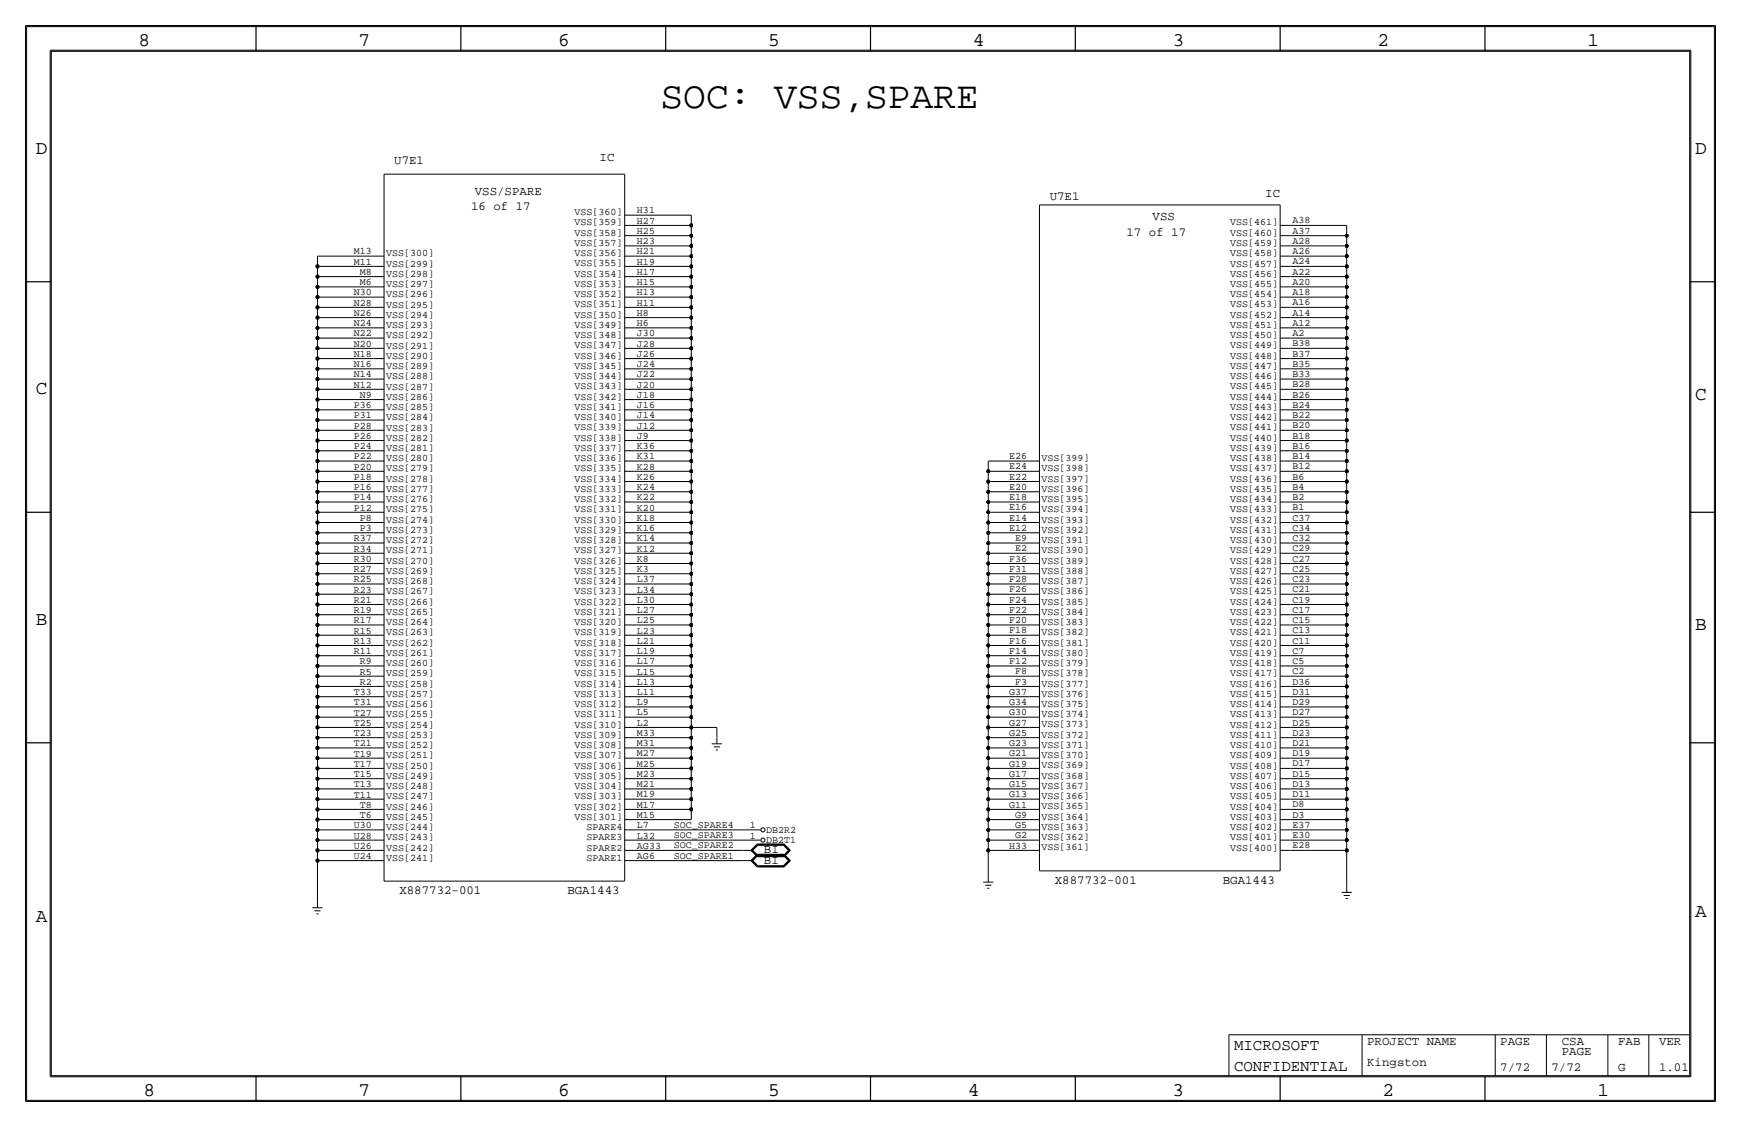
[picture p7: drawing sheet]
<svg xmlns="http://www.w3.org/2000/svg" width="432mm" height="279mm" viewBox="0 0 432 279" stroke-linecap="round" stroke-linejoin="round" font-family="sans-serif">
<!-- layer: Nets -->
<g fill="none" stroke="#000" stroke-width=".25">
<path d="M157.5 53.3h13.9zM157.5 55.9h13.9zM157.5 58.4h13.9zM171.4 53.3v2.6zM171.4 55.9v2.5zM171.4 58.4v2.6zM320 55.9h14zM320 58.4h14zM334 55.9v2.5zM334 58.4v2.6zM78.7 63.5h14zM78.7 63.5v2.5z"/>
<path d="M78.7 66v2.6zM78.7 68.6h14zM78.7 68.6v2.5zM78.7 71.1h14zM78.7 71.1v2.6zM78.7 73.7h14zM78.7 73.7v2.5zM78.7 76.2v2.5zM78.7 78.7h14zM78.7 78.7v2.6zM78.7 66h14zM78.7 76.2h14z"/>
<path d="M157.5 61h13.9zM157.5 63.5h13.9zM157.5 66h13.9zM157.5 68.6h13.9zM157.5 71.1h13.9zM157.5 73.7h13.9zM157.5 76.2h13.9zM157.5 78.7h13.9zM171.4 61v2.5zM171.4 63.5v2.5zM171.4 66v2.6zM171.4 68.6v2.5z"/>
<path d="M171.4 71.1v2.6zM171.4 73.7v2.5zM171.4 76.2v2.5zM171.4 78.7v2.6zM320 61h14zM320 63.5h14zM320 66h14zM320 68.6h14zM320 71.1h14zM320 73.7h14zM320 76.2h14zM320 78.7h14z"/>
<path d="M334 61v2.5zM334 63.5v2.5zM334 66v2.6zM334 68.6v2.5zM334 71.1v2.6zM334 73.7v2.5zM334 76.2v2.5zM334 78.7v2.6zM78.7 81.3h14zM78.7 81.3v2.5zM78.7 83.8h14zM78.7 83.8v2.6z"/>
<path d="M78.7 86.4v2.5zM78.7 88.9h14zM78.7 88.9v2.5zM78.7 91.4h14zM78.7 91.4v2.6zM78.7 94h14zM78.7 94v2.5zM78.7 96.5v2.6zM78.7 99.1h14zM78.7 99.1v2.5zM78.7 86.4h14zM78.7 96.5h14z"/>
<path d="M157.5 81.3h13.9zM157.5 83.8h13.9zM157.5 86.4h13.9zM157.5 88.9h13.9zM157.5 91.4h13.9zM157.5 94h13.9zM157.5 96.5h13.9zM157.5 99.1h13.9zM171.4 81.3v2.5zM171.4 83.8v2.6zM171.4 86.4v2.5zM171.4 88.9v2.5z"/>
<path d="M171.4 91.4v2.6zM171.4 94v2.5zM171.4 96.5v2.6zM171.4 99.1v2.5zM320 81.3h14zM320 83.8h14zM320 86.4h14zM320 88.9h14zM320 91.4h14zM320 94h14zM320 96.5h14zM320 99.1h14z"/>
<path d="M334 81.3v2.5zM334 83.8v2.6zM334 86.4v2.5zM334 88.9v2.5zM334 91.4v2.6zM334 94v2.5zM334 96.5v2.6zM334 99.1v2.5zM78.7 101.6h14zM78.7 101.6v2.5zM78.7 104.1h14zM78.7 104.1v2.6z"/>
<path d="M78.7 106.7v2.5zM78.7 109.2h14zM78.7 109.2v2.6zM78.7 111.8h14zM78.7 111.8v2.5zM78.7 114.3h14zM78.7 114.3v2.5zM78.7 116.8h14zM78.7 116.8v2.6zM78.7 119.4v2.5zM78.7 106.7h14zM78.7 119.4h14z"/>
<path d="M157.5 101.6h13.9zM157.5 104.1h13.9zM157.5 106.7h13.9zM157.5 109.2h13.9zM157.5 111.8h13.9zM157.5 114.3h13.9zM157.5 116.8h13.9zM157.5 119.4h13.9zM171.4 101.6v2.5zM171.4 104.1v2.6zM171.4 106.7v2.5zM171.4 109.2v2.6z"/>
<path d="M171.4 111.8v2.5zM171.4 114.3v2.5zM171.4 116.8v2.6zM171.4 119.4v2.5zM245.1 116.8h10.2zM245.1 114.3h10.2zM245.1 114.3v2.5zM245.1 116.8v2.6zM245.1 119.4h10.2zM245.1 119.4v2.5zM320 101.6h14zM320 104.1h14z"/>
<path d="M320 106.7h14zM320 109.2h14zM320 111.8h14zM320 114.3h14zM320 116.8h14zM320 119.4h14zM334 101.6v2.5zM334 104.1v2.6zM334 106.7v2.5zM334 109.2v2.6zM334 111.8v2.5zM334 114.3v2.5z"/>
<path d="M334 116.8v2.6zM334 119.4v2.5zM78.7 121.9h14zM78.7 121.9v2.6zM78.7 124.5h14zM78.7 124.5v2.5zM78.7 127h14zM78.7 127v2.5zM78.7 129.5v2.6zM78.7 132.1h14zM78.7 132.1v2.5zM78.7 134.6h14z"/>
<path d="M78.7 134.6v2.6zM78.7 137.2v2.5zM78.7 139.7h14zM78.7 139.7v2.5zM78.7 129.5h14zM78.7 137.2h14zM157.5 121.9h13.9zM157.5 124.5h13.9zM157.5 127h13.9zM157.5 129.5h13.9zM157.5 132.1h13.9zM157.5 134.6h13.9z"/>
<path d="M157.5 137.2h13.9zM157.5 139.7h13.9zM171.4 121.9v2.6zM171.4 124.5v2.5zM171.4 127v2.5zM171.4 129.5v2.6zM171.4 132.1v2.5zM171.4 134.6v2.6zM171.4 137.2v2.5zM171.4 139.7v2.5zM245.1 129.5h10.2zM245.1 139.7h10.2z"/>
<path d="M245.1 121.9h10.2zM245.1 121.9v2.6zM245.1 124.5h10.2zM245.1 124.5v2.5zM245.1 127h10.2zM245.1 127v2.5zM245.1 129.5v2.6zM245.1 132.1h10.2zM245.1 132.1v2.5zM245.1 134.6h10.2zM245.1 134.6v2.6zM245.1 137.2h10.2z"/>
<path d="M245.1 137.2v2.5zM245.1 139.7v2.5zM320 121.9h14zM320 124.5h14zM320 127h14zM320 129.5h14zM320 132.1h14zM320 134.6h14zM320 137.2h14zM320 139.7h14zM334 121.9v2.6zM334 124.5v2.5z"/>
<path d="M334 127v2.5zM334 129.5v2.6zM334 132.1v2.5zM334 134.6v2.6zM334 137.2v2.5zM334 139.7v2.5zM78.7 142.2h14zM78.7 142.2v2.6zM78.7 144.8h14zM78.7 144.8v2.5zM78.7 147.3v2.6zM78.7 149.9h14z"/>
<path d="M78.7 149.9v2.5zM78.7 152.4h14zM78.7 152.4v2.5zM78.7 154.9h14zM78.7 154.9v2.6zM78.7 157.5v2.5zM78.7 147.3h14zM78.7 157.5h14zM157.5 142.2h13.9zM157.5 144.8h13.9zM157.5 147.3h13.9zM157.5 149.9h13.9z"/>
<path d="M157.5 152.4h13.9zM157.5 154.9h13.9zM157.5 157.5h13.9zM171.4 142.2v2.6zM171.4 144.8v2.5zM171.4 147.3v2.6zM171.4 149.9v2.5zM171.4 152.4v2.5zM171.4 154.9v2.6zM171.4 157.5v2.5zM245.1 147.3h10.2zM245.1 157.5h10.2z"/>
<path d="M245.1 142.2h10.2zM245.1 142.2v2.6zM245.1 144.8h10.2zM245.1 144.8v2.5zM245.1 147.3v2.6zM245.1 149.9h10.2zM245.1 149.9v2.5zM245.1 152.4h10.2zM245.1 152.4v2.5zM245.1 154.9h10.2zM245.1 154.9v2.6zM245.1 157.5v2.5z"/>
<path d="M320 142.2h14zM320 144.8h14zM320 147.3h14zM320 149.9h14zM320 152.4h14zM320 154.9h14zM320 157.5h14zM334 142.2v2.6zM334 144.8v2.5zM334 147.3v2.6zM334 149.9v2.5zM334 152.4v2.5z"/>
<path d="M334 154.9v2.6zM334 157.5v2.5zM78.7 160h14zM78.7 160v2.6zM78.7 162.6h14zM78.7 162.6v2.5zM78.7 165.1h14zM78.7 165.1v2.5zM78.7 167.6v2.6zM78.7 170.2h14zM78.7 170.2v2.5zM78.7 172.7h14z"/>
<path d="M78.7 172.7v2.6zM78.7 175.3h14zM78.7 175.3v2.5zM78.7 177.8v2.5zM78.7 167.6h14zM78.7 177.8h14zM157.5 160h13.9zM157.5 162.6h13.9zM157.5 165.1h13.9zM157.5 167.6h13.9zM157.5 170.2h13.9zM157.5 172.7h13.9z"/>
<path d="M157.5 175.3h13.9zM157.5 177.8h13.9zM171.4 160v2.6zM171.4 162.6v2.5zM171.4 165.1v2.5zM171.4 167.6v2.6zM171.4 170.2v2.5zM171.4 172.7v2.6zM171.4 175.3v2.5zM171.4 177.8v2.5zM245.1 167.6h10.2zM245.1 177.8h10.2z"/>
<path d="M245.1 160h10.2zM245.1 160v2.6zM245.1 162.6h10.2zM245.1 162.6v2.5zM245.1 165.1h10.2zM245.1 165.1v2.5zM245.1 167.6v2.6zM245.1 170.2h10.2zM245.1 170.2v2.5zM245.1 172.7h10.2zM245.1 172.7v2.6zM245.1 175.3h10.2z"/>
<path d="M245.1 175.3v2.5zM245.1 177.8v2.5zM320 160h14zM320 162.6h14zM320 165.1h14zM320 167.6h14zM320 170.2h14zM320 172.7h14zM320 175.3h14zM320 177.8h14zM334 160v2.6zM334 162.6v2.5z"/>
<path d="M334 165.1v2.5zM334 167.6v2.6zM334 170.2v2.5zM334 172.7v2.6zM334 175.3v2.5zM334 177.8v2.5zM78.7 180.3h14zM78.7 180.3v2.6zM78.7 182.9h14zM78.7 182.9v2.5zM78.7 185.4h14zM78.7 185.4v2.6z"/>
<path d="M78.7 188v2.5zM78.7 190.5h14zM78.7 190.5v2.5zM78.7 193h14zM78.7 193v2.6zM78.7 195.6h14zM78.7 195.6v2.5zM78.7 198.1v2.6zM78.7 188h14zM78.7 198.1h14zM157.5 180.3h13.9zM157.5 182.9h13.9z"/>
<path d="M157.5 185.4h13.9zM157.5 188h13.9zM157.5 190.5h13.9zM157.5 193h13.9zM157.5 195.6h13.9zM157.5 198.1h13.9zM171.4 180.3v2.6zM171.4 180.3h6.4zM171.4 182.9v2.5zM171.4 185.4v2.6zM171.4 188v2.5zM171.4 190.5v2.5z"/>
<path d="M171.4 193v2.6zM171.4 195.6v2.5zM171.4 198.1v2.6zM177.8 180.3v2.6zM245.1 188h10.2zM245.1 198.1h10.2zM245.1 180.3h10.2zM245.1 180.3v2.6zM245.1 182.9h10.2zM245.1 182.9v2.5zM245.1 185.4h10.2zM245.1 185.4v2.6z"/>
<path d="M245.1 188v2.5zM245.1 190.5h10.2zM245.1 190.5v2.5zM245.1 193h10.2zM245.1 193v2.6zM245.1 195.6h10.2zM245.1 195.6v2.5zM245.1 198.1v2.6zM320 180.3h14zM320 182.9h14zM320 185.4h14zM320 188h14z"/>
<path d="M320 190.5h14zM320 193h14zM320 195.6h14zM320 198.1h14zM334 180.3v2.6zM334 182.9v2.5zM334 185.4v2.6zM334 188v2.5zM334 190.5v2.5zM334 193v2.6zM334 195.6v2.5zM334 198.1v2.6z"/>
<path d="M78.7 200.7h14zM78.7 200.7v2.5zM78.7 203.2h14zM78.7 203.2v2.5zM78.7 205.7h14zM78.7 205.7v2.6zM78.7 208.3v2.5zM78.7 210.8h14zM78.7 210.8v2.6zM78.7 213.4h14zM78.7 213.4v10.1zM78.7 208.3h14z"/>
<path d="M157.5 200.7h13.9zM157.5 203.2h13.9zM157.5 213.4h26.6zM157.5 208.3h26.6zM157.5 210.8h26.6zM157.5 205.7h26.6zM171.4 200.7v2.5zM245.1 203.2h10.2zM245.1 205.7h10.2zM245.1 208.3h10.2zM245.1 210.8h10.2zM245.1 200.7h10.2z"/>
<path d="M245.1 200.7v2.5zM245.1 203.2v2.5zM245.1 205.7v2.6zM245.1 208.3v2.5zM245.1 210.8v6.4zM320 208.3h14zM320 200.7h14zM320 203.2h14zM320 205.7h14zM320 210.8h14zM334 200.7v2.5zM334 203.2v2.5z"/>
<path d="M334 205.7v2.6zM334 208.3v2.5zM334 210.8v8.9z"/>
</g>
<g fill="#000" stroke="#000" stroke-width=".25">
<circle cx="171.4" cy="55.9" r=".41"/>
<circle cx="171.4" cy="58.4" r=".41"/>
<circle cx="334" cy="58.4" r=".41"/>
<circle cx="78.7" cy="73.7" r=".41"/>
<circle cx="78.7" cy="78.7" r=".41"/>
<circle cx="78.7" cy="66" r=".41"/>
<circle cx="78.7" cy="76.2" r=".41"/>
<circle cx="78.7" cy="68.6" r=".41"/>
<circle cx="78.7" cy="71.1" r=".41"/>
<circle cx="171.4" cy="68.6" r=".41"/>
<circle cx="171.4" cy="61" r=".41"/>
<circle cx="171.4" cy="63.5" r=".41"/>
<circle cx="171.4" cy="66" r=".41"/>
<circle cx="171.4" cy="76.2" r=".41"/>
<circle cx="171.4" cy="73.7" r=".41"/>
<circle cx="171.4" cy="71.1" r=".41"/>
<circle cx="171.4" cy="78.7" r=".41"/>
<circle cx="334" cy="63.5" r=".41"/>
<circle cx="334" cy="66" r=".41"/>
<circle cx="334" cy="61" r=".41"/>
<circle cx="334" cy="76.2" r=".41"/>
<circle cx="334" cy="73.7" r=".41"/>
<circle cx="334" cy="71.1" r=".41"/>
<circle cx="334" cy="68.6" r=".41"/>
<circle cx="334" cy="78.7" r=".41"/>
<circle cx="78.7" cy="91.4" r=".41"/>
<circle cx="78.7" cy="86.4" r=".41"/>
<circle cx="78.7" cy="81.3" r=".41"/>
<circle cx="78.7" cy="94" r=".41"/>
<circle cx="78.7" cy="83.8" r=".41"/>
<circle cx="78.7" cy="88.9" r=".41"/>
<circle cx="78.7" cy="96.5" r=".41"/>
<circle cx="78.7" cy="99.1" r=".41"/>
<circle cx="171.4" cy="81.3" r=".41"/>
<circle cx="171.4" cy="94" r=".41"/>
<circle cx="171.4" cy="86.4" r=".41"/>
<circle cx="171.4" cy="83.8" r=".41"/>
<circle cx="171.4" cy="96.5" r=".41"/>
<circle cx="171.4" cy="91.4" r=".41"/>
<circle cx="171.4" cy="88.9" r=".41"/>
<circle cx="171.4" cy="99.1" r=".41"/>
<circle cx="334" cy="88.9" r=".41"/>
<circle cx="334" cy="91.4" r=".41"/>
<circle cx="334" cy="96.5" r=".41"/>
<circle cx="334" cy="99.1" r=".41"/>
<circle cx="334" cy="83.8" r=".41"/>
<circle cx="334" cy="86.4" r=".41"/>
<circle cx="334" cy="81.3" r=".41"/>
<circle cx="334" cy="94" r=".41"/>
<circle cx="78.7" cy="116.8" r=".41"/>
<circle cx="78.7" cy="109.2" r=".41"/>
<circle cx="78.7" cy="104.1" r=".41"/>
<circle cx="78.7" cy="101.6" r=".41"/>
<circle cx="78.7" cy="106.7" r=".41"/>
<circle cx="78.7" cy="114.3" r=".41"/>
<circle cx="78.7" cy="111.8" r=".41"/>
<circle cx="78.7" cy="119.4" r=".41"/>
<circle cx="171.4" cy="104.1" r=".41"/>
<circle cx="171.4" cy="101.6" r=".41"/>
<circle cx="171.4" cy="111.8" r=".41"/>
<circle cx="171.4" cy="114.3" r=".41"/>
<circle cx="171.4" cy="106.7" r=".41"/>
<circle cx="171.4" cy="119.4" r=".41"/>
<circle cx="171.4" cy="116.8" r=".41"/>
<circle cx="171.4" cy="109.2" r=".41"/>
<circle cx="245.1" cy="116.8" r=".41"/>
<circle cx="245.1" cy="119.4" r=".41"/>
<circle cx="334" cy="106.7" r=".41"/>
<circle cx="334" cy="116.8" r=".41"/>
<circle cx="334" cy="109.2" r=".41"/>
<circle cx="334" cy="111.8" r=".41"/>
<circle cx="334" cy="114.3" r=".41"/>
<circle cx="334" cy="119.4" r=".41"/>
<circle cx="334" cy="101.6" r=".41"/>
<circle cx="334" cy="104.1" r=".41"/>
<circle cx="78.7" cy="134.6" r=".41"/>
<circle cx="78.7" cy="137.2" r=".41"/>
<circle cx="78.7" cy="132.1" r=".41"/>
<circle cx="78.7" cy="124.5" r=".41"/>
<circle cx="78.7" cy="127" r=".41"/>
<circle cx="78.7" cy="121.9" r=".41"/>
<circle cx="78.7" cy="129.5" r=".41"/>
<circle cx="78.7" cy="139.7" r=".41"/>
<circle cx="171.4" cy="127" r=".41"/>
<circle cx="171.4" cy="134.6" r=".41"/>
<circle cx="171.4" cy="121.9" r=".41"/>
<circle cx="171.4" cy="129.5" r=".41"/>
<circle cx="171.4" cy="137.2" r=".41"/>
<circle cx="171.4" cy="132.1" r=".41"/>
<circle cx="171.4" cy="139.7" r=".41"/>
<circle cx="171.4" cy="124.5" r=".41"/>
<circle cx="245.1" cy="127" r=".41"/>
<circle cx="245.1" cy="121.9" r=".41"/>
<circle cx="245.1" cy="124.5" r=".41"/>
<circle cx="245.1" cy="132.1" r=".41"/>
<circle cx="245.1" cy="134.6" r=".41"/>
<circle cx="245.1" cy="139.7" r=".41"/>
<circle cx="245.1" cy="129.5" r=".41"/>
<circle cx="245.1" cy="137.2" r=".41"/>
<circle cx="334" cy="134.6" r=".41"/>
<circle cx="334" cy="137.2" r=".41"/>
<circle cx="334" cy="121.9" r=".41"/>
<circle cx="334" cy="127" r=".41"/>
<circle cx="334" cy="129.5" r=".41"/>
<circle cx="334" cy="132.1" r=".41"/>
<circle cx="334" cy="139.7" r=".41"/>
<circle cx="334" cy="124.5" r=".41"/>
<circle cx="78.7" cy="142.2" r=".41"/>
<circle cx="78.7" cy="144.8" r=".41"/>
<circle cx="78.7" cy="147.3" r=".41"/>
<circle cx="78.7" cy="149.9" r=".41"/>
<circle cx="78.7" cy="157.5" r=".41"/>
<circle cx="78.7" cy="154.9" r=".41"/>
<circle cx="78.7" cy="152.4" r=".41"/>
<circle cx="171.4" cy="147.3" r=".41"/>
<circle cx="171.4" cy="142.2" r=".41"/>
<circle cx="171.4" cy="157.5" r=".41"/>
<circle cx="171.4" cy="149.9" r=".41"/>
<circle cx="171.4" cy="154.9" r=".41"/>
<circle cx="171.4" cy="144.8" r=".41"/>
<circle cx="171.4" cy="152.4" r=".41"/>
<circle cx="245.1" cy="154.9" r=".41"/>
<circle cx="245.1" cy="147.3" r=".41"/>
<circle cx="245.1" cy="142.2" r=".41"/>
<circle cx="245.1" cy="157.5" r=".41"/>
<circle cx="245.1" cy="144.8" r=".41"/>
<circle cx="245.1" cy="149.9" r=".41"/>
<circle cx="245.1" cy="152.4" r=".41"/>
<circle cx="334" cy="152.4" r=".41"/>
<circle cx="334" cy="142.2" r=".41"/>
<circle cx="334" cy="147.3" r=".41"/>
<circle cx="334" cy="157.5" r=".41"/>
<circle cx="334" cy="149.9" r=".41"/>
<circle cx="334" cy="144.8" r=".41"/>
<circle cx="334" cy="154.9" r=".41"/>
<circle cx="78.7" cy="167.6" r=".41"/>
<circle cx="78.7" cy="165.1" r=".41"/>
<circle cx="78.7" cy="175.3" r=".41"/>
<circle cx="78.7" cy="177.8" r=".41"/>
<circle cx="78.7" cy="162.6" r=".41"/>
<circle cx="78.7" cy="172.7" r=".41"/>
<circle cx="78.7" cy="160" r=".41"/>
<circle cx="78.7" cy="170.2" r=".41"/>
<circle cx="171.4" cy="177.8" r=".41"/>
<circle cx="171.4" cy="167.6" r=".41"/>
<circle cx="171.4" cy="175.3" r=".41"/>
<circle cx="171.4" cy="162.6" r=".41"/>
<circle cx="171.4" cy="165.1" r=".41"/>
<circle cx="171.4" cy="172.7" r=".41"/>
<circle cx="171.4" cy="160" r=".41"/>
<circle cx="171.4" cy="170.2" r=".41"/>
<circle cx="245.1" cy="167.6" r=".41"/>
<circle cx="245.1" cy="177.8" r=".41"/>
<circle cx="245.1" cy="162.6" r=".41"/>
<circle cx="245.1" cy="165.1" r=".41"/>
<circle cx="245.1" cy="170.2" r=".41"/>
<circle cx="245.1" cy="160" r=".41"/>
<circle cx="245.1" cy="175.3" r=".41"/>
<circle cx="245.1" cy="172.7" r=".41"/>
<circle cx="334" cy="162.6" r=".41"/>
<circle cx="334" cy="172.7" r=".41"/>
<circle cx="334" cy="175.3" r=".41"/>
<circle cx="334" cy="177.8" r=".41"/>
<circle cx="334" cy="160" r=".41"/>
<circle cx="334" cy="165.1" r=".41"/>
<circle cx="334" cy="170.2" r=".41"/>
<circle cx="334" cy="167.6" r=".41"/>
<circle cx="78.7" cy="185.4" r=".41"/>
<circle cx="78.7" cy="182.9" r=".41"/>
<circle cx="78.7" cy="195.6" r=".41"/>
<circle cx="78.7" cy="188" r=".41"/>
<circle cx="78.7" cy="198.1" r=".41"/>
<circle cx="78.7" cy="193" r=".41"/>
<circle cx="78.7" cy="190.5" r=".41"/>
<circle cx="78.7" cy="180.3" r=".41"/>
<circle cx="171.4" cy="190.5" r=".41"/>
<circle cx="171.4" cy="182.9" r=".41"/>
<circle cx="171.4" cy="193" r=".41"/>
<circle cx="171.4" cy="180.3" r=".41"/>
<circle cx="171.4" cy="195.6" r=".41"/>
<circle cx="171.4" cy="185.4" r=".41"/>
<circle cx="171.4" cy="188" r=".41"/>
<circle cx="171.4" cy="198.1" r=".41"/>
<circle cx="245.1" cy="190.5" r=".41"/>
<circle cx="245.1" cy="188" r=".41"/>
<circle cx="245.1" cy="195.6" r=".41"/>
<circle cx="245.1" cy="198.1" r=".41"/>
<circle cx="245.1" cy="180.3" r=".41"/>
<circle cx="245.1" cy="193" r=".41"/>
<circle cx="245.1" cy="182.9" r=".41"/>
<circle cx="245.1" cy="185.4" r=".41"/>
<circle cx="334" cy="185.4" r=".41"/>
<circle cx="334" cy="180.3" r=".41"/>
<circle cx="334" cy="182.9" r=".41"/>
<circle cx="334" cy="198.1" r=".41"/>
<circle cx="334" cy="195.6" r=".41"/>
<circle cx="334" cy="188" r=".41"/>
<circle cx="334" cy="190.5" r=".41"/>
<circle cx="334" cy="193" r=".41"/>
<circle cx="78.7" cy="200.7" r=".41"/>
<circle cx="78.7" cy="213.4" r=".41"/>
<circle cx="78.7" cy="203.2" r=".41"/>
<circle cx="78.7" cy="208.3" r=".41"/>
<circle cx="78.7" cy="205.7" r=".41"/>
<circle cx="78.7" cy="210.8" r=".41"/>
<circle cx="171.4" cy="200.7" r=".41"/>
<circle cx="245.1" cy="203.2" r=".41"/>
<circle cx="245.1" cy="200.7" r=".41"/>
<circle cx="245.1" cy="208.3" r=".41"/>
<circle cx="245.1" cy="210.8" r=".41"/>
<circle cx="245.1" cy="205.7" r=".41"/>
<circle cx="334" cy="203.2" r=".41"/>
<circle cx="334" cy="210.8" r=".41"/>
<circle cx="334" cy="200.7" r=".41"/>
<circle cx="334" cy="208.3" r=".41"/>
<circle cx="334" cy="205.7" r=".41"/>
</g>
<!-- layer: Components -->
<g fill="none" stroke="#000" stroke-width=".25">
<path d="M95.2 43.2h59.7zM95.2 43.2v175.2zM154.9 43.2v175.2zM154.9 53.3h2.6zM154.9 55.9h2.6zM154.9 58.4h2.6zM257.8 50.8v165.1zM257.8 50.8h59.7zM317.5 50.8v165.1zM317.5 55.9h2.5zM317.5 58.4h2.5zM92.7 63.5h2.6z"/>
<path d="M92.7 66h2.6zM92.7 68.6h2.6zM92.7 71.1h2.6zM92.7 73.7h2.6zM92.7 76.2h2.6zM92.7 78.7h2.6zM154.9 61h2.6zM154.9 63.5h2.6zM154.9 66h2.6zM154.9 68.6h2.6zM154.9 71.1h2.6zM154.9 73.7h2.6z"/>
<path d="M154.9 76.2h2.6zM154.9 78.7h2.6zM317.5 68.6h2.5zM317.5 71.1h2.5zM317.5 73.7h2.5zM317.5 76.2h2.5zM317.5 78.7h2.5zM317.5 61h2.5zM317.5 63.5h2.5zM317.5 66h2.5zM92.7 81.3h2.6zM92.7 83.8h2.6z"/>
<path d="M92.7 86.4h2.6zM92.7 88.9h2.6zM92.7 91.4h2.6zM92.7 94h2.6zM92.7 96.5h2.6zM92.7 99.1h2.6zM154.9 81.3h2.6zM154.9 83.8h2.6zM154.9 86.4h2.6zM154.9 88.9h2.6zM154.9 91.4h2.6zM154.9 94h2.6z"/>
<path d="M154.9 96.5h2.6zM154.9 99.1h2.6zM317.5 81.3h2.5zM317.5 83.8h2.5zM317.5 86.4h2.5zM317.5 88.9h2.5zM317.5 91.4h2.5zM317.5 94h2.5zM317.5 96.5h2.5zM317.5 99.1h2.5zM92.7 101.6h2.6zM92.7 104.1h2.6z"/>
<path d="M92.7 106.7h2.6zM92.7 109.2h2.6zM92.7 111.8h2.6zM92.7 114.3h2.6zM92.7 116.8h2.6zM92.7 119.4h2.6zM154.9 101.6h2.6zM154.9 104.1h2.6zM154.9 106.7h2.6zM154.9 109.2h2.6zM154.9 111.8h2.6zM154.9 114.3h2.6z"/>
<path d="M154.9 116.8h2.6zM154.9 119.4h2.6zM255.3 114.3h2.5zM255.3 116.8h2.5zM255.3 119.4h2.5zM317.5 101.6h2.5zM317.5 104.1h2.5zM317.5 106.7h2.5zM317.5 109.2h2.5zM317.5 111.8h2.5zM317.5 114.3h2.5zM317.5 116.8h2.5z"/>
<path d="M317.5 119.4h2.5zM92.7 121.9h2.6zM92.7 124.5h2.6zM92.7 127h2.6zM92.7 129.5h2.6zM92.7 132.1h2.6zM92.7 134.6h2.6zM92.7 137.2h2.6zM92.7 139.7h2.6zM154.9 121.9h2.6zM154.9 124.5h2.6zM154.9 127h2.6z"/>
<path d="M154.9 129.5h2.6zM154.9 132.1h2.6zM154.9 134.6h2.6zM154.9 137.2h2.6zM154.9 139.7h2.6zM255.3 121.9h2.5zM255.3 124.5h2.5zM255.3 127h2.5zM255.3 129.5h2.5zM255.3 132.1h2.5zM255.3 134.6h2.5zM255.3 137.2h2.5z"/>
<path d="M255.3 139.7h2.5zM317.5 121.9h2.5zM317.5 124.5h2.5zM317.5 127h2.5zM317.5 129.5h2.5zM317.5 132.1h2.5zM317.5 134.6h2.5zM317.5 137.2h2.5zM317.5 139.7h2.5zM92.7 142.2h2.6zM92.7 144.8h2.6zM92.7 147.3h2.6z"/>
<path d="M92.7 149.9h2.6zM92.7 152.4h2.6zM92.7 154.9h2.6zM92.7 157.5h2.6zM154.9 142.2h2.6zM154.9 144.8h2.6zM154.9 147.3h2.6zM154.9 149.9h2.6zM154.9 152.4h2.6zM154.9 154.9h2.6zM154.9 157.5h2.6zM255.3 142.2h2.5z"/>
<path d="M255.3 144.8h2.5zM255.3 147.3h2.5zM255.3 149.9h2.5zM255.3 152.4h2.5zM255.3 154.9h2.5zM255.3 157.5h2.5zM317.5 142.2h2.5zM317.5 144.8h2.5zM317.5 147.3h2.5zM317.5 149.9h2.5zM317.5 152.4h2.5zM317.5 154.9h2.5z"/>
<path d="M317.5 157.5h2.5zM92.7 160h2.6zM92.7 162.6h2.6zM92.7 165.1h2.6zM92.7 167.6h2.6zM92.7 170.2h2.6zM92.7 172.7h2.6zM92.7 175.3h2.6zM92.7 177.8h2.6zM154.9 160h2.6zM154.9 162.6h2.6zM154.9 165.1h2.6z"/>
<path d="M154.9 167.6h2.6zM154.9 170.2h2.6zM154.9 172.7h2.6zM154.9 175.3h2.6zM154.9 177.8h2.6zM255.3 160h2.5zM255.3 162.6h2.5zM255.3 165.1h2.5zM255.3 167.6h2.5zM255.3 170.2h2.5zM255.3 172.7h2.5zM255.3 175.3h2.5z"/>
<path d="M255.3 177.8h2.5zM317.5 160h2.5zM317.5 162.6h2.5zM317.5 165.1h2.5zM317.5 167.6h2.5zM317.5 170.2h2.5zM317.5 172.7h2.5zM317.5 175.3h2.5zM317.5 177.8h2.5zM92.7 180.3h2.6zM92.7 182.9h2.6zM92.7 185.4h2.6z"/>
<path d="M92.7 188h2.6zM92.7 190.5h2.6zM92.7 193h2.6zM92.7 195.6h2.6zM92.7 198.1h2.6zM154.9 180.3h2.6zM154.9 182.9h2.6zM154.9 185.4h2.6zM154.9 188h2.6zM154.9 190.5h2.6zM154.9 193h2.6zM154.9 195.6h2.6z"/>
<path d="M154.9 198.1h2.6zM176.5 184.4h2.6zM177 185.2h1.6zM177.5 185.9h.6zM177.8 182.9v1.5zM255.3 180.3h2.5zM255.3 182.9h2.5zM255.3 185.4h2.5zM255.3 188h2.5zM255.3 190.5h2.5zM255.3 193h2.5zM255.3 195.6h2.5z"/>
<path d="M255.3 198.1h2.5zM317.5 180.3h2.5zM317.5 182.9h2.5zM317.5 185.4h2.5zM317.5 188h2.5zM317.5 190.5h2.5zM317.5 193h2.5zM317.5 195.6h2.5zM317.5 198.1h2.5zM92.7 200.7h2.6zM92.7 203.2h2.6zM92.7 205.7h2.6z"/>
<path d="M92.7 208.3h2.6zM92.7 210.8h2.6zM92.7 213.4h2.6zM95.2 218.4h59.7zM154.9 200.7h2.6zM154.9 203.2h2.6zM154.9 205.7h2.6zM154.9 208.3h2.6zM154.9 213.4h2.6zM154.9 210.8h2.6zM184.1 208.3h4.6zM184.1 205.7h4.6z"/>
<path d="M184.1 210.8h2.6zM184.1 213.4h2.6zM186.2 210.8l1.6 1.6zM186.2 213.4l1.6 1.5zM186.2 210.8l1.6-1.6zM186.2 213.4l1.6-1.6zM186.4 210.8l1.5 1.5zM186.4 213.4l1.5 1.4zM186.4 210.8l1.5-1.5zM186.4 213.4l1.5-1.5zM186.5 210.8l1.4-1.4zM186.5 213.4l1.4-1.4z"/>
<path d="M186.5 210.8l1.4 1.4zM186.5 213.4l1.4 1.3zM186.7 210.8l1.3 1.3zM186.7 213.4l1.3 1.2zM186.7 210.8l1.3-1.3zM186.7 213.4l1.3-1.3zM187.8 212.4h6.7zM187.8 214.9h6.7zM187.8 209.2h6.7zM187.8 211.8h6.7zM187.9 212.3h6.5zM187.9 214.8h6.5z"/>
<path d="M187.9 209.3h6.5zM187.9 211.9h6.5zM187.9 209.4h6.5zM187.9 212h6.5zM187.9 212.2h6.5zM187.9 214.7h6.5zM188 212.1h6.3zM188 209.5h6.3zM188 214.6h6.3zM194.3 212.1l1.3-1.3zM194.3 214.6l1.3-1.2zM194.3 209.5l1.3 1.3z"/>
<path d="M194.3 212.1l1.3 1.3zM194.4 212.2l1.3-1.4zM194.4 214.7l1.3-1.3zM194.4 209.4l1.3 1.4zM194.4 212l1.3 1.4zM194.4 212.3l1.5-1.5zM194.4 214.8l1.5-1.4zM194.4 209.3l1.5 1.5zM194.4 211.9l1.5 1.5zM194.5 209.2l1.5 1.6zM194.5 211.8l1.5 1.6zM194.5 212.4l1.5-1.6z"/>
<path d="M194.5 214.9l1.5-1.5zM243.8 218.7h2.6zM244.3 219.5h1.6zM245.1 217.2v1.5zM255.3 200.7h2.5zM255.3 203.2h2.5zM255.3 205.7h2.5zM255.3 208.3h2.5zM255.3 210.8h2.5zM257.8 215.9h59.7zM317.5 200.7h2.5zM317.5 203.2h2.5z"/>
<path d="M317.5 205.7h2.5zM317.5 208.3h2.5zM317.5 210.8h2.5zM334 219.7v1.5zM77.5 225h2.5zM78 225.8h1.5zM78.5 226.6h.5zM78.7 223.5v1.5zM244.9 220.2h.5zM332.7 221.2h2.6zM333.2 222h1.6zM333.8 222.8h.5z"/>
<circle cx="189.2" cy="208.3" r=".51"/>
<circle cx="189.2" cy="205.7" r=".51"/>
</g>
<!-- layer: Page Border and Title Block -->
<g fill="none" stroke="#000" stroke-width=".3">
<path d="M6.4 6.3h419.1zM6.4 6.3v266.7zM12.7 12.7h406.4zM12.7 12.7v254zM63.5 6.3v6.4zM114.3 6.3v6.4zM165.1 6.3v6.4zM215.9 6.3v6.4zM266.7 6.3v6.4zM317.5 6.3v6.4zM368.3 6.3v6.4zM419.1 12.7v254z"/>
<path d="M425.5 6.3v266.7zM6.4 69.8h6.3zM419.1 69.8h6.4zM6.4 127h6.3zM419.1 127h6.4zM6.4 184.1h6.3zM419.1 184.1h6.4zM6.4 273h419.1zM12.7 266.7h406.4zM63.5 266.7v6.3zM114.3 266.7v6.3zM165.1 266.7v6.3z"/>
<path d="M215.9 266.7v6.3zM266.7 266.7v6.3zM317.5 266.7v6.3zM368.3 266.7v6.3z"/>
</g>
<g fill="none" stroke="#000" stroke-width=".25">
<path d="M6.6 6.6h418.6zM6.6 6.6v266.2zM12.4 12.4v254.6zM12.4 12.4h407zM419.4 12.4v254.6zM425.2 6.6v266.2zM304.8 256.5v10.2zM304.8 256.5h114.3zM337.8 256.5v10.2zM370.8 256.5v10.2zM383.5 256.5v10.2zM398.8 256.5v10.2z"/>
<path d="M408.9 256.5v10.2zM6.6 272.8h418.6zM12.4 267h407z"/>
</g>
<text font-size="9.4" x="163.8" y="26.7">SOC: VSS,SPARE</text>
<g font-size="4.8">
<text x="34.3" y="11.4">8</text>
<text x="88.9" y="11.4">7</text>
<text x="138.5" y="11.4">6</text>
<text x="190.5" y="11.4">5</text>
<text x="241.3" y="11.4">4</text>
<text x="290.8" y="11.4">3</text>
<text x="341.6" y="11.4">2</text>
<text x="393.7" y="11.4">1</text>
<text x="8.9" y="38.1">D</text>
<text x="420.4" y="38.1">D</text>
<text x="8.9" y="97.8">C</text>
<text x="420.4" y="99.1">C</text>
<text x="8.9" y="154.9">B</text>
<text x="420.4" y="156.2">B</text>
<text x="420.4" y="227.3">A</text>
<text x="8.9" y="228.6">A</text>
<text x="35.6" y="271.8">8</text>
<text x="88.9" y="271.8">7</text>
<text x="138.4" y="271.8">6</text>
<text x="190.5" y="271.8">5</text>
<text x="240" y="271.8">4</text>
<text x="290.8" y="271.8">3</text>
<text x="342.9" y="271.8">2</text>
<text x="396.2" y="271.8">1</text>
</g>
<g font-size="3.9">
<text x="306.1" y="260.4">MICROSOFT</text>
<text x="306.1" y="265.4">CONFIDENTIAL</text>
</g>
<g font-size="3.1">
<text x="97.8" y="40.6">U7E1</text>
<text x="148.7" y="40">IC</text>
<text x="116.8" y="52.1">16 of 17</text>
<text x="117.8" y="48.3">VSS/SPARE</text>
<text x="260.3" y="49.5">U7E1</text>
<text x="313.8" y="48.9">IC</text>
<text x="279.4" y="58.4">17 of 17</text>
<text x="285.9" y="54.6">VSS</text>
<text x="189.5" y="211.6">BI</text>
<text x="189.5" y="214.1">BI</text>
<text x="99.1" y="221.6">X887732-001</text>
<text x="140.7" y="221.6">BGA1443</text>
<text x="261.6" y="219.1">X887732-001</text>
<text x="303.3" y="219.1">BGA1443</text>
<text x="339.1" y="259.1">PROJECT NAME</text>
<text x="372.1" y="259.1">PAGE</text>
<text x="387.4" y="259.1">CSA</text>
<text x="387.4" y="261.6">PAGE</text>
<text x="401.3" y="259.1">FAB</text>
<text x="411.5" y="259.1">VER</text>
<text x="339.1" y="264.2">Kingston</text>
<text x="372.1" y="265.4">7/72</text>
<text x="384.8" y="265.4">7/72</text>
<text x="401.3" y="265.4">G</text>
<text x="411.5" y="265.4">1.01</text>
</g>
<g font-size="2.5">
<text x="142.5" y="53.3">VSS[360]</text>
<text x="158" y="52.9">H31</text>
<text x="142.5" y="55.9">VSS[359]</text>
<text x="142.5" y="58.4">VSS[358]</text>
<text x="158" y="55.4">H27</text>
<text x="158" y="58">H25</text>
<text x="305.1" y="55.9">VSS[461]</text>
<text x="305.1" y="58.5">VSS[460]</text>
<text x="320.5" y="55.4">A38</text>
<text x="320.5" y="57.9">A37</text>
<text x="87.7" y="63.1">M13</text>
<text x="87.7" y="65.6">M11</text>
<text x="95.8" y="63.5">VSS[300]</text>
<text x="142.5" y="61">VSS[357]</text>
<text x="142.5" y="63.5">VSS[356]</text>
<text x="158" y="60.5">H23</text>
<text x="158" y="63.1">H21</text>
<text x="158" y="65.6">H19</text>
<text x="305.1" y="61">VSS[459]</text>
<text x="305.1" y="63.6">VSS[458]</text>
<text x="320.5" y="60.5">A28</text>
<text x="320.5" y="63">A26</text>
<text x="320.5" y="65.5">A24</text>
<text x="89.2" y="68.2">M8</text>
<text x="89.2" y="70.7">M6</text>
<text x="95.8" y="66.1">VSS[299]</text>
<text x="95.8" y="68.6">VSS[298]</text>
<text x="95.8" y="71.2">VSS[297]</text>
<text x="142.5" y="66">VSS[355]</text>
<text x="142.5" y="68.6">VSS[354]</text>
<text x="142.5" y="71.1">VSS[353]</text>
<text x="158" y="68.1">H17</text>
<text x="158" y="70.7">H15</text>
<text x="305.1" y="68.6">VSS[456]</text>
<text x="305.1" y="71.1">VSS[455]</text>
<text x="305.1" y="66.1">VSS[457]</text>
<text x="320.5" y="68.1">A22</text>
<text x="320.5" y="70.6">A20</text>
<text x="87.7" y="73.3">N30</text>
<text x="87.7" y="75.8">N28</text>
<text x="95.8" y="73.7">VSS[296]</text>
<text x="95.8" y="76.2">VSS[295]</text>
<text x="142.5" y="73.7">VSS[352]</text>
<text x="142.5" y="76.2">VSS[351]</text>
<text x="158" y="73.2">H13</text>
<text x="158" y="75.8">H11</text>
<text x="305.1" y="73.7">VSS[454]</text>
<text x="305.1" y="76.2">VSS[453]</text>
<text x="320.5" y="73.2">A18</text>
<text x="320.5" y="75.7">A16</text>
<text x="87.7" y="78.3">N26</text>
<text x="87.7" y="80.9">N24</text>
<text x="87.7" y="83.4">N22</text>
<text x="95.8" y="78.8">VSS[294]</text>
<text x="95.8" y="81.3">VSS[293]</text>
<text x="95.8" y="83.9">VSS[292]</text>
<text x="142.5" y="78.7">VSS[350]</text>
<text x="142.5" y="81.3">VSS[349]</text>
<text x="142.5" y="83.8">VSS[348]</text>
<text x="158" y="78.3">H8</text>
<text x="158" y="80.8">H6</text>
<text x="158" y="83.4">J30</text>
<text x="305.1" y="78.8">VSS[452]</text>
<text x="305.1" y="81.3">VSS[451]</text>
<text x="305.1" y="83.8">VSS[450]</text>
<text x="320.5" y="78.2">A14</text>
<text x="320.5" y="80.8">A12</text>
<text x="320.5" y="83.3">A2</text>
<text x="87.7" y="86">N20</text>
<text x="87.7" y="88.5">N18</text>
<text x="95.8" y="86.4">VSS[291]</text>
<text x="95.8" y="88.9">VSS[290]</text>
<text x="142.5" y="86.4">VSS[347]</text>
<text x="142.5" y="88.9">VSS[346]</text>
<text x="158" y="85.9">J28</text>
<text x="158" y="88.5">J26</text>
<text x="305.1" y="86.4">VSS[449]</text>
<text x="305.1" y="88.9">VSS[448]</text>
<text x="320.5" y="85.9">B38</text>
<text x="320.5" y="88.4">B37</text>
<text x="87.7" y="91">N16</text>
<text x="87.7" y="93.6">N14</text>
<text x="95.8" y="91.5">VSS[289]</text>
<text x="95.8" y="94">VSS[288]</text>
<text x="142.5" y="91.4">VSS[345]</text>
<text x="142.5" y="94">VSS[344]</text>
<text x="158" y="91">J24</text>
<text x="158" y="93.5">J22</text>
<text x="305.1" y="91.5">VSS[447]</text>
<text x="305.1" y="94">VSS[446]</text>
<text x="320.5" y="90.9">B35</text>
<text x="320.5" y="93.5">B33</text>
<text x="87.7" y="96.1">N12</text>
<text x="87.7" y="101.2">P36</text>
<text x="89.2" y="98.7">N9</text>
<text x="95.8" y="96.6">VSS[287]</text>
<text x="95.8" y="99.1">VSS[286]</text>
<text x="95.8" y="101.6">VSS[285]</text>
<text x="142.5" y="96.5">VSS[343]</text>
<text x="142.5" y="99.1">VSS[342]</text>
<text x="142.5" y="101.6">VSS[341]</text>
<text x="158" y="96.1">J20</text>
<text x="158" y="98.6">J18</text>
<text x="158" y="101.2">J16</text>
<text x="305.1" y="96.5">VSS[445]</text>
<text x="305.1" y="99.1">VSS[444]</text>
<text x="305.1" y="101.6">VSS[443]</text>
<text x="320.5" y="96">B28</text>
<text x="320.5" y="98.6">B26</text>
<text x="320.5" y="101.1">B24</text>
<text x="87.7" y="103.7">P31</text>
<text x="87.7" y="106.3">P28</text>
<text x="95.8" y="104.2">VSS[284]</text>
<text x="95.8" y="106.7">VSS[283]</text>
<text x="142.5" y="104.2">VSS[340]</text>
<text x="142.5" y="106.7">VSS[339]</text>
<text x="158" y="103.7">J14</text>
<text x="158" y="106.2">J12</text>
<text x="305.1" y="104.2">VSS[442]</text>
<text x="305.1" y="106.7">VSS[441]</text>
<text x="320.5" y="103.6">B22</text>
<text x="320.5" y="106.2">B20</text>
<text x="87.7" y="108.8">P26</text>
<text x="87.7" y="111.4">P24</text>
<text x="87.7" y="113.9">P22</text>
<text x="95.8" y="109.3">VSS[282]</text>
<text x="95.8" y="111.8">VSS[281]</text>
<text x="142.5" y="109.2">VSS[338]</text>
<text x="142.5" y="111.8">VSS[337]</text>
<text x="158" y="108.8">J9</text>
<text x="158" y="111.3">K36</text>
<text x="158" y="113.9">K31</text>
<text x="250.3" y="113.8">E26</text>
<text x="305.1" y="109.3">VSS[440]</text>
<text x="305.1" y="111.8">VSS[439]</text>
<text x="320.5" y="108.7">B18</text>
<text x="320.5" y="111.3">B16</text>
<text x="320.5" y="113.8">B14</text>
<text x="87.7" y="116.4">P20</text>
<text x="87.7" y="119">P18</text>
<text x="95.8" y="114.3">VSS[280]</text>
<text x="95.8" y="116.9">VSS[279]</text>
<text x="95.8" y="119.4">VSS[278]</text>
<text x="142.5" y="114.3">VSS[336]</text>
<text x="142.5" y="116.9">VSS[335]</text>
<text x="142.5" y="119.4">VSS[334]</text>
<text x="158" y="116.4">K28</text>
<text x="158" y="118.9">K26</text>
<text x="250.3" y="116.4">E24</text>
<text x="250.3" y="118.9">E22</text>
<text x="258.3" y="114.3">VSS[399]</text>
<text x="258.3" y="116.8">VSS[398]</text>
<text x="258.3" y="119.4">VSS[397]</text>
<text x="305.1" y="114.3">VSS[438]</text>
<text x="305.1" y="116.9">VSS[437]</text>
<text x="305.1" y="119.4">VSS[436]</text>
<text x="320.5" y="116.3">B12</text>
<text x="320.5" y="118.9">B6</text>
<text x="87.7" y="121.5">P16</text>
<text x="87.7" y="124.1">P14</text>
<text x="95.8" y="122">VSS[277]</text>
<text x="95.8" y="124.5">VSS[276]</text>
<text x="142.5" y="121.9">VSS[333]</text>
<text x="142.5" y="124.5">VSS[332]</text>
<text x="158" y="121.5">K24</text>
<text x="158" y="124">K22</text>
<text x="250.3" y="121.5">E20</text>
<text x="250.3" y="124">E18</text>
<text x="258.3" y="121.9">VSS[396]</text>
<text x="258.3" y="124.5">VSS[395]</text>
<text x="305.1" y="122">VSS[435]</text>
<text x="305.1" y="124.5">VSS[434]</text>
<text x="320.5" y="121.4">B4</text>
<text x="320.5" y="124">B2</text>
<text x="87.7" y="126.6">P12</text>
<text x="89.2" y="129.1">P8</text>
<text x="89.2" y="131.7">P3</text>
<text x="95.8" y="127.1">VSS[275]</text>
<text x="95.8" y="129.6">VSS[274]</text>
<text x="142.5" y="127">VSS[331]</text>
<text x="142.5" y="129.6">VSS[330]</text>
<text x="158" y="126.6">K20</text>
<text x="158" y="129.1">K18</text>
<text x="158" y="131.7">K16</text>
<text x="250.3" y="126.5">E16</text>
<text x="250.3" y="129.1">E14</text>
<text x="250.3" y="131.6">E12</text>
<text x="258.3" y="127">VSS[394]</text>
<text x="258.3" y="129.5">VSS[393]</text>
<text x="305.1" y="127">VSS[433]</text>
<text x="305.1" y="129.6">VSS[432]</text>
<text x="320.5" y="126.5">B1</text>
<text x="320.5" y="129.1">C37</text>
<text x="320.5" y="131.6">C34</text>
<text x="87.7" y="134.2">R37</text>
<text x="87.7" y="136.8">R34</text>
<text x="95.8" y="132.1">VSS[273]</text>
<text x="95.8" y="134.7">VSS[272]</text>
<text x="95.8" y="137.2">VSS[271]</text>
<text x="142.5" y="132.1">VSS[329]</text>
<text x="142.5" y="134.6">VSS[328]</text>
<text x="142.5" y="137.2">VSS[327]</text>
<text x="158" y="134.2">K14</text>
<text x="158" y="136.7">K12</text>
<text x="251.8" y="134.2">E9</text>
<text x="251.8" y="136.7">E2</text>
<text x="258.3" y="132.1">VSS[392]</text>
<text x="258.3" y="134.6">VSS[391]</text>
<text x="258.3" y="137.2">VSS[390]</text>
<text x="305.1" y="132.1">VSS[431]</text>
<text x="305.1" y="134.7">VSS[430]</text>
<text x="305.1" y="137.2">VSS[429]</text>
<text x="320.5" y="134.1">C32</text>
<text x="320.5" y="136.7">C29</text>
<text x="87.7" y="139.3">R30</text>
<text x="87.7" y="141.8">R27</text>
<text x="95.8" y="139.8">VSS[270]</text>
<text x="95.8" y="142.3">VSS[269]</text>
<text x="142.5" y="139.7">VSS[326]</text>
<text x="142.5" y="142.3">VSS[325]</text>
<text x="158" y="139.3">K8</text>
<text x="158" y="141.8">K3</text>
<text x="250.3" y="139.2">F36</text>
<text x="250.3" y="141.8">F31</text>
<text x="258.3" y="139.7">VSS[389]</text>
<text x="258.3" y="142.2">VSS[388]</text>
<text x="305.1" y="139.7">VSS[428]</text>
<text x="305.1" y="142.3">VSS[427]</text>
<text x="320.5" y="139.2">C27</text>
<text x="320.5" y="141.8">C25</text>
<text x="87.7" y="144.4">R25</text>
<text x="87.7" y="146.9">R23</text>
<text x="87.7" y="149.5">R21</text>
<text x="95.8" y="144.8">VSS[268]</text>
<text x="95.8" y="147.4">VSS[267]</text>
<text x="95.8" y="149.9">VSS[266]</text>
<text x="142.5" y="144.8">VSS[324]</text>
<text x="142.5" y="147.3">VSS[323]</text>
<text x="142.5" y="149.9">VSS[322]</text>
<text x="158" y="144.4">L37</text>
<text x="158" y="146.9">L34</text>
<text x="158" y="149.4">L30</text>
<text x="250.3" y="144.3">F28</text>
<text x="250.3" y="146.9">F26</text>
<text x="250.3" y="149.4">F24</text>
<text x="258.3" y="144.8">VSS[387]</text>
<text x="258.3" y="147.3">VSS[386]</text>
<text x="258.3" y="149.9">VSS[385]</text>
<text x="305.1" y="144.8">VSS[426]</text>
<text x="305.1" y="147.4">VSS[425]</text>
<text x="305.1" y="149.9">VSS[424]</text>
<text x="320.5" y="144.3">C23</text>
<text x="320.5" y="146.8">C21</text>
<text x="320.5" y="149.4">C19</text>
<text x="87.7" y="152">R19</text>
<text x="87.7" y="154.6">R17</text>
<text x="95.8" y="152.5">VSS[265]</text>
<text x="95.8" y="155">VSS[264]</text>
<text x="142.5" y="152.4">VSS[321]</text>
<text x="142.5" y="155">VSS[320]</text>
<text x="158" y="152">L27</text>
<text x="158" y="154.5">L25</text>
<text x="250.3" y="151.9">F22</text>
<text x="250.3" y="154.5">F20</text>
<text x="258.3" y="152.4">VSS[384]</text>
<text x="258.3" y="154.9">VSS[383]</text>
<text x="305.1" y="152.4">VSS[423]</text>
<text x="305.1" y="155">VSS[422]</text>
<text x="320.5" y="151.9">C17</text>
<text x="320.5" y="154.5">C15</text>
<text x="87.7" y="157.1">R15</text>
<text x="87.7" y="159.6">R13</text>
<text x="95.8" y="157.5">VSS[263]</text>
<text x="95.8" y="160.1">VSS[262]</text>
<text x="142.5" y="157.5">VSS[319]</text>
<text x="142.5" y="160">VSS[318]</text>
<text x="158" y="157.1">L23</text>
<text x="158" y="159.6">L21</text>
<text x="250.3" y="157">F18</text>
<text x="250.3" y="159.6">F16</text>
<text x="258.3" y="157.5">VSS[382]</text>
<text x="258.3" y="160">VSS[381]</text>
<text x="305.1" y="157.5">VSS[421]</text>
<text x="305.1" y="160.1">VSS[420]</text>
<text x="320.5" y="157">C13</text>
<text x="320.5" y="159.5">C11</text>
<text x="87.7" y="162.2">R11</text>
<text x="89.2" y="164.7">R9</text>
<text x="89.2" y="167.3">R5</text>
<text x="95.8" y="162.6">VSS[261]</text>
<text x="95.8" y="165.2">VSS[260]</text>
<text x="95.8" y="167.7">VSS[259]</text>
<text x="142.5" y="162.6">VSS[317]</text>
<text x="142.5" y="165.1">VSS[316]</text>
<text x="142.5" y="167.7">VSS[315]</text>
<text x="158" y="162.1">L19</text>
<text x="158" y="164.7">L17</text>
<text x="158" y="167.2">L15</text>
<text x="250.3" y="162.1">F14</text>
<text x="250.3" y="164.6">F12</text>
<text x="251.8" y="167.2">F8</text>
<text x="258.3" y="162.6">VSS[380]</text>
<text x="258.3" y="165.1">VSS[379]</text>
<text x="258.3" y="167.7">VSS[378]</text>
<text x="305.1" y="162.6">VSS[419]</text>
<text x="305.1" y="165.1">VSS[418]</text>
<text x="305.1" y="167.7">VSS[417]</text>
<text x="320.5" y="162.1">C7</text>
<text x="320.5" y="164.6">C5</text>
<text x="320.5" y="167.2">C2</text>
<text x="87.7" y="172.3">T33</text>
<text x="89.2" y="169.8">R2</text>
<text x="95.8" y="170.2">VSS[258]</text>
<text x="95.8" y="172.8">VSS[257]</text>
<text x="142.5" y="170.2">VSS[314]</text>
<text x="142.5" y="172.7">VSS[313]</text>
<text x="158" y="169.8">L13</text>
<text x="158" y="172.3">L11</text>
<text x="250.3" y="172.3">G37</text>
<text x="251.8" y="169.7">F3</text>
<text x="258.3" y="170.2">VSS[377]</text>
<text x="258.3" y="172.7">VSS[376]</text>
<text x="305.1" y="170.2">VSS[416]</text>
<text x="305.1" y="172.8">VSS[415]</text>
<text x="320.5" y="169.7">D36</text>
<text x="320.5" y="172.2">D31</text>
<text x="87.7" y="174.9">T31</text>
<text x="87.7" y="177.4">T27</text>
<text x="87.7" y="180">T25</text>
<text x="95.8" y="175.3">VSS[256]</text>
<text x="95.8" y="177.9">VSS[255]</text>
<text x="142.5" y="175.3">VSS[312]</text>
<text x="142.5" y="177.8">VSS[311]</text>
<text x="158" y="174.8">L9</text>
<text x="158" y="177.4">L5</text>
<text x="158" y="179.9">L2</text>
<text x="250.3" y="174.8">G34</text>
<text x="250.3" y="177.3">G30</text>
<text x="250.3" y="179.9">G27</text>
<text x="258.3" y="175.3">VSS[375]</text>
<text x="258.3" y="177.8">VSS[374]</text>
<text x="305.1" y="175.3">VSS[414]</text>
<text x="305.1" y="177.9">VSS[413]</text>
<text x="320.5" y="174.8">D29</text>
<text x="320.5" y="177.3">D27</text>
<text x="320.5" y="179.9">D25</text>
<text x="87.7" y="182.5">T23</text>
<text x="87.7" y="185">T21</text>
<text x="95.8" y="180.4">VSS[254]</text>
<text x="95.8" y="182.9">VSS[253]</text>
<text x="95.8" y="185.5">VSS[252]</text>
<text x="142.5" y="180.4">VSS[310]</text>
<text x="142.5" y="182.9">VSS[309]</text>
<text x="142.5" y="185.5">VSS[308]</text>
<text x="158" y="182.5">M33</text>
<text x="158" y="185">M31</text>
<text x="250.3" y="182.4">G25</text>
<text x="250.3" y="185">G23</text>
<text x="258.3" y="180.4">VSS[373]</text>
<text x="258.3" y="182.9">VSS[372]</text>
<text x="258.3" y="185.4">VSS[371]</text>
<text x="305.1" y="180.4">VSS[412]</text>
<text x="305.1" y="182.9">VSS[411]</text>
<text x="305.1" y="185.5">VSS[410]</text>
<text x="320.5" y="182.4">D23</text>
<text x="320.5" y="184.9">D21</text>
<text x="87.7" y="187.6">T19</text>
<text x="87.7" y="190.1">T17</text>
<text x="95.8" y="188">VSS[251]</text>
<text x="95.8" y="190.6">VSS[250]</text>
<text x="142.5" y="188">VSS[307]</text>
<text x="142.5" y="190.5">VSS[306]</text>
<text x="158" y="187.5">M27</text>
<text x="158" y="190.1">M25</text>
<text x="250.3" y="187.5">G21</text>
<text x="250.3" y="190">G19</text>
<text x="258.3" y="188">VSS[370]</text>
<text x="258.3" y="190.5">VSS[369]</text>
<text x="305.1" y="188">VSS[409]</text>
<text x="305.1" y="190.6">VSS[408]</text>
<text x="320.5" y="187.5">D19</text>
<text x="320.5" y="190">D17</text>
<text x="87.7" y="192.7">T15</text>
<text x="87.7" y="195.2">T13</text>
<text x="87.7" y="197.7">T11</text>
<text x="95.8" y="193.1">VSS[249]</text>
<text x="95.8" y="195.6">VSS[248]</text>
<text x="142.5" y="193.1">VSS[305]</text>
<text x="142.5" y="195.6">VSS[304]</text>
<text x="158" y="192.6">M23</text>
<text x="158" y="195.2">M21</text>
<text x="158" y="197.7">M19</text>
<text x="250.3" y="192.6">G17</text>
<text x="250.3" y="195.1">G15</text>
<text x="250.3" y="197.7">G13</text>
<text x="258.3" y="193.1">VSS[368]</text>
<text x="258.3" y="195.6">VSS[367]</text>
<text x="305.1" y="193.1">VSS[407]</text>
<text x="305.1" y="195.6">VSS[406]</text>
<text x="320.5" y="192.6">D15</text>
<text x="320.5" y="195.1">D13</text>
<text x="320.5" y="197.6">D11</text>
<text x="89.2" y="200.3">T8</text>
<text x="89.2" y="202.8">T6</text>
<text x="95.8" y="198.2">VSS[247]</text>
<text x="95.8" y="200.7">VSS[246]</text>
<text x="95.8" y="203.3">VSS[245]</text>
<text x="142.5" y="198.2">VSS[303]</text>
<text x="142.5" y="200.7">VSS[302]</text>
<text x="142.5" y="203.2">VSS[301]</text>
<text x="158" y="200.2">M17</text>
<text x="158" y="202.8">M15</text>
<text x="250.3" y="200.2">G11</text>
<text x="251.8" y="202.8">G9</text>
<text x="258.3" y="198.1">VSS[366]</text>
<text x="258.3" y="200.7">VSS[365]</text>
<text x="258.3" y="203.2">VSS[364]</text>
<text x="305.1" y="198.2">VSS[405]</text>
<text x="305.1" y="200.7">VSS[404]</text>
<text x="305.1" y="203.3">VSS[403]</text>
<text x="320.5" y="200.2">D8</text>
<text x="320.5" y="202.7">D3</text>
<text x="87.7" y="205.4">U30</text>
<text x="87.7" y="207.9">U28</text>
<text x="95.8" y="205.8">VSS[244]</text>
<text x="95.8" y="208.4">VSS[243]</text>
<text x="145.5" y="205.8">SPARE4</text>
<text x="145.5" y="208.4">SPARE3</text>
<text x="158" y="205.4">L7</text>
<text x="158" y="207.9">L32</text>
<text x="167.1" y="205.2">SOC_SPARE4</text>
<text x="167.1" y="207.8">SOC_SPARE3</text>
<text x="186" y="207.9">1</text>
<text x="186" y="205.4">1</text>
<text x="190" y="209">DB2T1</text>
<text x="190" y="206.5">DB2R2</text>
<text x="251.8" y="205.3">G5</text>
<text x="251.8" y="207.8">G2</text>
<text x="258.3" y="205.8">VSS[363]</text>
<text x="258.3" y="208.3">VSS[362]</text>
<text x="305.1" y="205.8">VSS[402]</text>
<text x="305.1" y="208.3">VSS[401]</text>
<text x="320.5" y="205.3">E37</text>
<text x="320.5" y="207.8">E30</text>
<text x="87.7" y="210.4">U26</text>
<text x="87.7" y="213">U24</text>
<text x="95.8" y="210.9">VSS[242]</text>
<text x="95.8" y="213.4">VSS[241]</text>
<text x="145.5" y="213.4">SPARE1</text>
<text x="145.5" y="210.9">SPARE2</text>
<text x="158" y="210.4">AG33</text>
<text x="158" y="213">AG6</text>
<text x="167.1" y="210.3">SOC_SPARE2</text>
<text x="167.1" y="212.9">SOC_SPARE1</text>
<text x="250.3" y="210.4">H33</text>
<text x="258.3" y="210.8">VSS[361]</text>
<text x="305.1" y="210.9">VSS[400]</text>
<text x="320.5" y="210.4">E28</text>
</g>
</svg>
